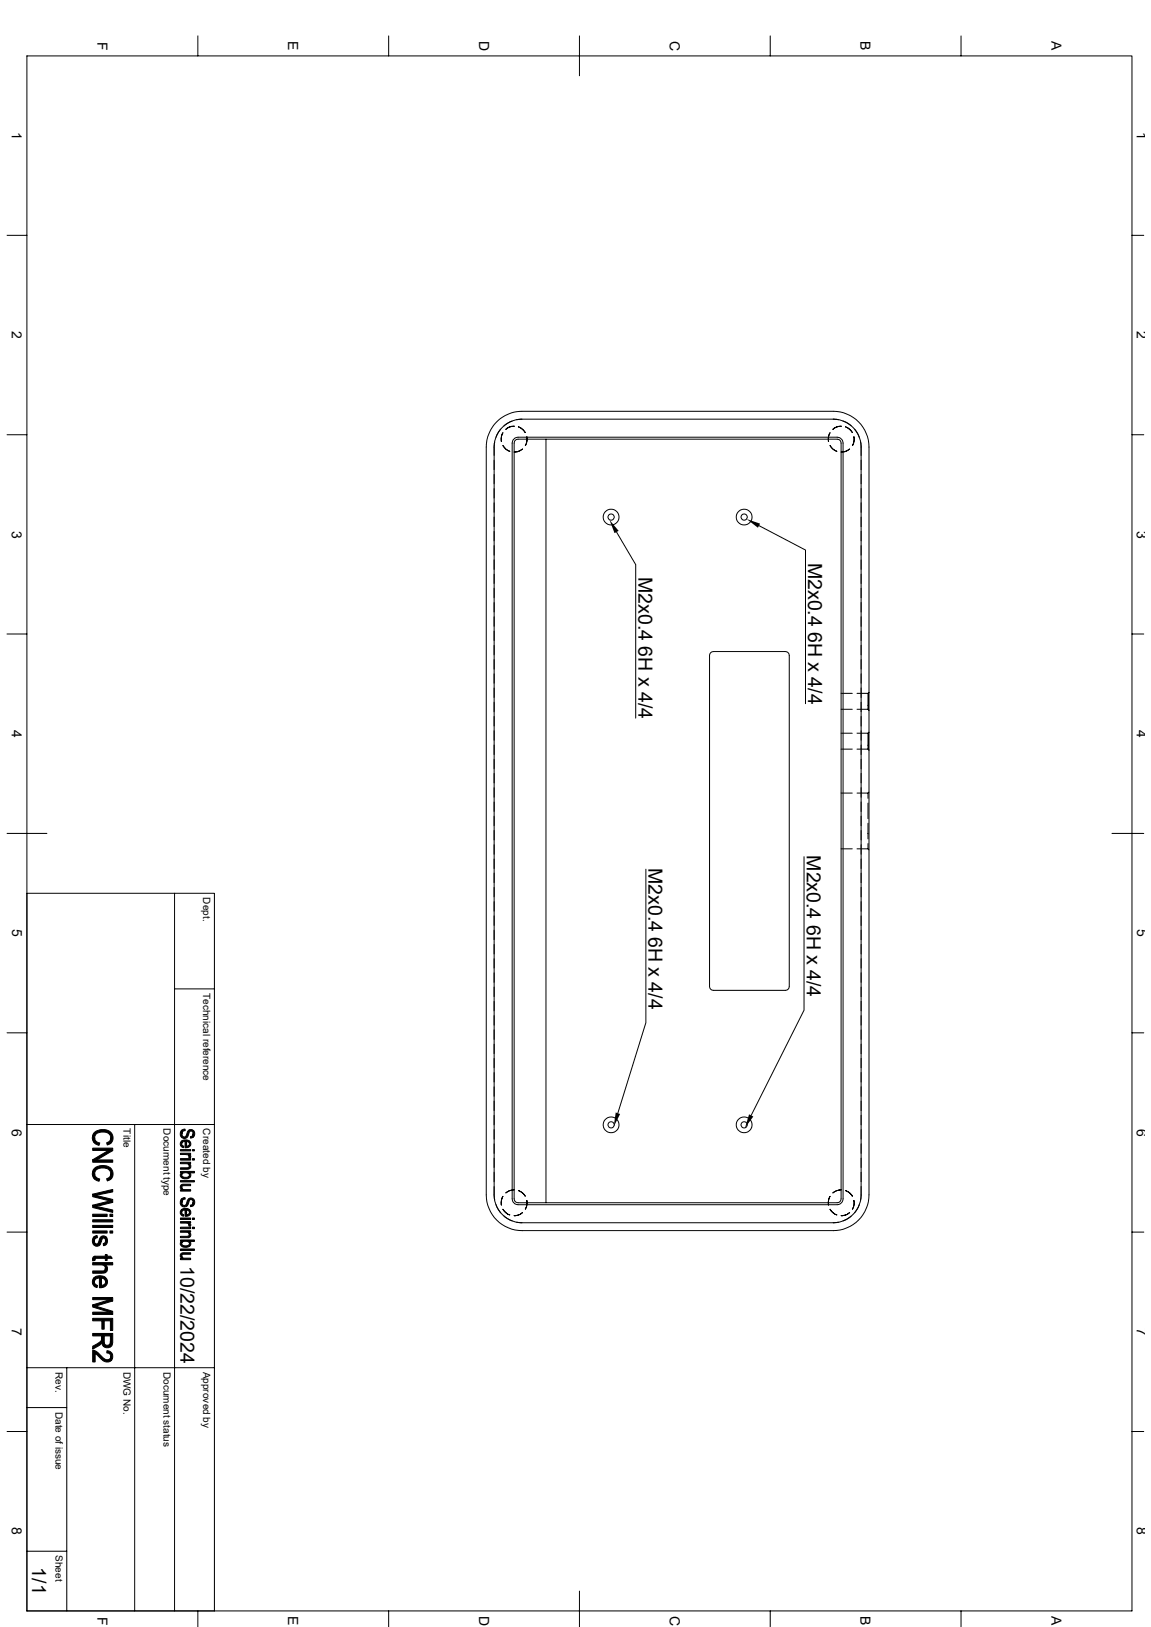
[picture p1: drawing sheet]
<svg xmlns="http://www.w3.org/2000/svg" width="297mm" height="420mm" viewBox="0 0 297 420" stroke-linecap="round" stroke-linejoin="round" font-family="sans-serif">
<g fill="none" stroke="#000" stroke-width=".26">
<path d="M6.9 14.4h285.2v401.4h-285.2zM51.1 9.3v5.1M100.3 9.3v5.1M149.5 9.3v10.3M198.8 9.3v5.1M248 9.3v5.1M1.8 60.7h5.1M292.1 60.7h3M1.8 112.2h5.1M127.6 114.1l-.1 3.5M128.2 108.9a9.5 9.5 0 0 1 6.5-2.7h80.3a9.3 9.3 0 0 1 9.2 9.2v193a9.3 9.3 0 0 1-9.2 9.3h-80.3a9.3 9.3 0 0 1-9.2-9.3v-193a9.5 9.5 0 0 1 2.7-6.5zM129.2 110.8l-1.2 2.1"/>
<path d="M129.8 111.7l-.4 .9v1.4M129.8 115a3.3 3.3 0 0 0 1.7 1.5M129.8 111.7a2.77 2.77 0 0 0-.4 2.3M129.8 115a2.98 2.98 0 0 0 1.8 1.5M132.1 108.7l-2.1 1.2M132.4 113.5l.4-.4 .9-.2h82.3a1.6 1.6 0 0 1 1.6 1.5v195.1a1.6 1.6 0 0 1-1.6 1.5h-82.3a1.6 1.6 0 0 1-1.5-1.5v-195.1zM132.7 110h.1M132.7 116.7h.1M132.7 110a2.79 2.79 0 0 0-2.1 .8M132.7 110a2.81 2.81 0 0 0-2.2 .8M133 113.7l.7-.3h82.3l.5 .1 .4 .4 .1 195.6-.1 .5-.4 .3-82.8 .2-.5-.2-.4-.3-.1-195.6zM133.8 110.2l1.2 .8 .6 .7-.6-.7z"/>
<path d="M134.6 108.2l-1.3 .1M134.8 115.9l-.1 .1a2.86 2.86 0 0 1-2 .7M135.9 112.7a3.1 3.1 0 0 1-.3 2.3M136 112.7v1.1l-.4 1.2M140.9 113.4v197.1M213.8 114l-.1-.2a3.1 3.1 0 0 1 .5-2.1 2.77 2.77 0 0 0-.4 2.3M214.2 115a3.1 3.1 0 0 0 1.7 1.5M214.9 110.8a2.81 2.81 0 0 1 2.2-.8 2.99 2.99 0 0 0-2.2 .8zM215 108.2a7.2 7.2 0 0 1 7.2 7.2v193a7.2 7.2 0 0 1-7.2 7.2M215 108.2l1.4 .1M215 108.2h-80.3a7.2 7.2 0 0 0-7.2 7.2v193a7.2 7.2 0 0 0 7.2 7.2h80.3M217 116.7h.1"/>
<path d="M217.5 108.7l2.1 1.2M219.2 115.9l-.1 .1a2.73 2.73 0 0 1-2 .7M219.2 115.9v.1a2.89 2.89 0 0 1-2.1 .7M219.9 111.7l-.5-.7-1.2-.8 1.2 .8 .6 .7M220.3 112.7a3.4 3.4 0 0 1-.3 2.3M220.5 110.8l1.2 2.1M222.1 114l.1 3.6M292.1 112.2h3M159.1 137.3l4.9 8.5v39.6M195.8 135.7l12.1 6.3v39.7M1.8 163.7h5.1M183.4 168.5l.7-.3h18.5l.6 .1 .4 .7 .1 85.6-.2 .5-.6 .5-18.8 .1-.5-.2-.5-.6v-85.7z"/>
<path d="M217 179h2.9M221.1 179h2.9M224.2 178.7l-.2 .3v4.1l.2 .2M292.1 163.7h3M217 189.3h2.9M217 183.1h2.9M217 193.4h2.9M221.1 189.3h2.9M221.1 183.1h2.9M221.1 193.4h2.9M224.2 189l-.2 .3v4.1l.2 .2M1.8 215.1h10.3"/>
<path d="M217 204.7h2.9M217 219.1h2.9M221.1 204.7h2.9M221.1 219.1h2.9M224 207.3v4M224 217.8v1.3l.2 .3M224 212.5v4M224.2 204.5l-.2 .2v1.4M286.9 215.1h8.2M6.9 230.6h48.4v185.2M45 230.6v185.2M166.7 224.4v39.6l-7.3 23.4"/>
<path d="M207.5 221.1v39.7l-13.7 27.1M45 255.3h10.3M1.8 266.6h5.1M292.1 266.6h3M6.9 290.3h48.4M34.8 290.3v125.5M1.8 318.1h5.1M127.5 306.3l.1 3.5M128 310.9l1.2 2.2M129.8 308.8l-.4 .9v1.4M129.8 312.2l.8 .9 .9 .5M129.8 308.8a2.89 2.89 0 0 0-.4 2.3"/>
<path d="M129.8 312.2a3.1 3.1 0 0 0 1.8 1.4M130 313.9l2.2 1.3M132.7 307.1h.1M132.7 313.8h.1M132.7 307.1a3.3 3.3 0 0 0-2.1 .8M132.7 307.1a3.3 3.3 0 0 0-2.2 .8M133.3 315.5l1.3 .1M133.8 307.3l1.2 .8 .6 .7-.6-.7zM134.8 313l-.6 .5-1.5 .3M135.9 309.9a2.97 2.97 0 0 1-.3 2.2M136 309.9v1.1l-.4 1.1M213.8 311.1v-1.4l.4-.9a2.89 2.89 0 0 0-.4 2.3"/>
<path d="M214.2 312.2a3.2 3.2 0 0 0 1.7 1.4M214.9 307.9a3.3 3.3 0 0 1 2.2-.8l-1.2 .3zM216.4 315.5l-1.4 .1M217 313.8h.1M219.2 313a2.62 2.62 0 0 1-2.1 .8M219.2 313l-.6 .5-1.5 .3M219.6 313.9l-2 1.3M219.9 308.8l-.5-.7-1.2-.8 .1 .1a3 3 0 0 1 1.7 1.4M220.3 309.9a3.2 3.2 0 0 1-.3 2.2M221.7 311l-1.2 2.1M222.2 306.3l-.1 3.5M292.1 318.1h3"/>
<path d="M6.9 353.1h48.4M17.2 353.1v62.7M1.8 369.5h5.1M6.9 363.3h10.3M292.1 369.5h3M6.9 400.4h10.3M51.1 415.8v4.1M100.3 415.8v4.1M149.5 410.7v9.2M198.8 415.8v4.1M248 415.8v4.1"/>
<circle cx="157.7" cy="133.5" r="2.04"/>
<circle cx="157.7" cy="133.5" r=".8"/>
<circle cx="192" cy="133.5" r="2.04"/>
<circle cx="192" cy="133.5" r=".8"/>
<circle cx="157.7" cy="290.4" r=".8"/>
<circle cx="157.7" cy="290.4" r="2.04"/>
<circle cx="192" cy="290.4" r="2.04"/>
<circle cx="192" cy="290.4" r=".8"/>
</g>
<g fill="#000" stroke="#000" stroke-width=".26">
<path d="M24.4 293.7a1.37 1.37 0 0 0 1.3 1.3l-.1 .7-1.3-.7z" fill-rule="evenodd"/>
<path d="M28.6 293.8v1.3l-.9 .5-.2-.6 .9-.6z" fill-rule="evenodd"/>
<path d="M23.9 296.4h5.2v.6h-5.2z" fill-rule="evenodd"/>
<path d="M23.9 299.4l4.1-2.4h1.1l-4.1 2.4z" fill-rule="evenodd"/>
<path d="M24.3 292.4a3.1 3.1 0 0 1 4.8 .7 1.89 1.89 0 0 1-.5 2v-1.3a2.01 2.01 0 0 0-2.9-1.5 1.38 1.38 0 0 0-1.3 1.4l-.1 1.3a2 2 0 0 1 0-2.6z" fill-rule="evenodd"/>
<path d="M46.8 294.6l.1 .9 .5 .4v.3a.97 .97 0 0 1-.9-.6 .97 .97 0 0 1 .3-1z" fill-rule="evenodd"/>
<path d="M46.9 291.7l.9-.2v.3a.8 .8 0 0 0-.9 .9z" fill-rule="evenodd"/>
<path d="M46.9 294.5l1.3-.2 .7 .3v.7l-.2-.4-.6-.3v1.6l-.3 .1v-1.7l-.7 .2-.2 .5z" fill-rule="evenodd"/>
<path d="M46.6 296.8h2.6v.3h-2.6z" fill-rule="evenodd"/>
<path d="M46.6 299.1h2.6v.4h-2.6z" fill-rule="evenodd"/>
<path d="M46.6 297.7h2.6v.3h-.4v.5l-.4-.4-1.8-.1z" fill-rule="evenodd"/>
<path d="M48.1 294.6v1.3h.2l.6-.4v-.9a.96 .96 0 0 1 .3 1.1 .96 .96 0 0 1-1.1 .5z" fill-rule="evenodd"/>
<path d="M48.8 298l.4 .4-.1 .5-.4-.2z" fill-rule="evenodd"/>
<path d="M49.8 292.7v.9l-.7 .2v-.4l.6-.2z" fill-rule="evenodd"/>
<path d="M49.7 296.8h.5v.3h-.5z" fill-rule="evenodd"/>
<path d="M49.7 299.1h.5v.4h-.5z" fill-rule="evenodd"/>
<path d="M46.9 291.8v.9a.65 .65 0 0 0 .7 .8 .65 .65 0 0 0 .6-.8l.1-.1a1.05 1.05 0 0 1 1.6-.8 1.05 1.05 0 0 1-.1 1.8v-.9a.57 .57 0 0 0-.6-.7 .57 .57 0 0 0-.5 .7l-.1 .2a1.13 1.13 0 0 1-1.6 .9 1.13 1.13 0 0 1-.3-1.8z" fill-rule="evenodd"/>
<path d="M23.9 314.9h5.2v.5h-5.2z" fill-rule="evenodd"/>
<path d="M23.9 316.3h5.2v.6h-5.2z" fill-rule="evenodd"/>
<path d="M24.3 319.2l.8-.3v.6l-.5 .2-.2 .6z" fill-rule="evenodd"/>
<path d="M24.4 303a1.45 1.45 0 0 0 1.3 1.3l-.1 .6-1.3-.6z" fill-rule="evenodd"/>
<path d="M24.2 319.3l.1-.1 .1 1.1a.59 .59 0 0 0 .5 .8 .59 .59 0 0 0 .6-.7 1.19 1.19 0 0 1 1.8-1.2l-.1 1.1a.51 .51 0 0 0-.4-.7 .51 .51 0 0 0-.6 .6 1.36 1.36 0 0 1-1.6 1.4 1.57 1.57 0 0 1-.4-2.3z" fill-rule="evenodd"/>
<path d="M23.9 313.4h3.7v.6h-3.7z" fill-rule="evenodd"/>
<path d="M23.9 317.8h3.7v.5h-3.7z" fill-rule="evenodd"/>
<path d="M28.6 303v1.4l-.9 .4-.2-.6 .9-.5z" fill-rule="evenodd"/>
<path d="M23.9 299.4h5.2v.6h-5.2z" fill-rule="evenodd"/>
<path d="M28.4 313.4h.7v.6h-.7z" fill-rule="evenodd"/>
<path d="M28.4 317.8h.7v.5h-.7z" fill-rule="evenodd"/>
<path d="M23.9 308.3l5.2-1.3v.7l-4.4 .9z" fill-rule="evenodd"/>
<path d="M23.9 308.3l5.2 1.3v.8l-.7-.4-4.5-1.1z" fill-rule="evenodd"/>
<path d="M23.9 311.1l4.5-1.1 .7 .4-4.4 1z" fill-rule="evenodd"/>
<path d="M23.9 311.1l5.2 1.2v.7l-5.2-1.3z" fill-rule="evenodd"/>
<path d="M24.4 301.5l.4-.2a2.9 2.9 0 0 1 4.3 1.2 1.81 1.81 0 0 1-.5 1.9v-1.4a2.11 2.11 0 0 0-3.2-1.3l-.8 .6-.3 2a2.05 2.05 0 0 1 .1-2.8z" fill-rule="evenodd"/>
<path d="M46.6 304.8h3.6v.3h-3.6z" fill-rule="evenodd"/>
<path d="M46.8 302.8l.1 .5z" fill-rule="evenodd"/>
<path d="M46.9 306.5v.6z" fill-rule="evenodd"/>
<path d="M46.8 312.3l.2 1.1 .4 .2v.3a.99 .99 0 0 1-.6-1.6z" fill-rule="evenodd"/>
<path d="M46.9 309.4l.9-.2v.3a.8 .8 0 0 0-.9 .9z" fill-rule="evenodd"/>
<path d="M48.8 300.4l.1 .6z" fill-rule="evenodd"/>
<path d="M48.8 318.1l.1 .6z" fill-rule="evenodd"/>
<path d="M46.9 312.2l.6-.2h1l.4 .2v.8l-.2-.5-.6-.2v1.6h-.3v-1.6l-.7 .2-.2 .5z" fill-rule="evenodd"/>
<path d="M46.6 314.4h2.6v.4h-2.6z" fill-rule="evenodd"/>
<path d="M46.6 316.8h2.6v.4h-2.6z" fill-rule="evenodd"/>
<path d="M46.6 300h2.6v.4h-.4v.3l-.6-.3h-1.6z" fill-rule="evenodd"/>
<path d="M46.7 305.9l.5-.2h2v.4l-2.1 .1-.2 .9a.82 .82 0 0 1-.2-1.2z" fill-rule="evenodd"/>
<path d="M46.6 307.1h.3l.1-.3 .5 .3h1.7v.4h-2.6z" fill-rule="evenodd"/>
<path d="M46.6 315.3h2.6v.4h-.4v.4l-.4-.3-1.8-.1z" fill-rule="evenodd"/>
<path d="M46.6 317.7h2.6v.4h-.4v.3l-.5-.3h-1.7z" fill-rule="evenodd"/>
<path d="M46.6 301.5l2-.1 .3-.3v-.7a.81 .81 0 0 1 .3 1 .81 .81 0 0 1-1 .4h-1.6z" fill-rule="evenodd"/>
<path d="M46.7 302.9l.1-.1 .1 .5a1.17 1.17 0 0 0 2 0v-.5a.92 .92 0 0 1 .1 1.1 .92 .92 0 0 1-1.1 .4 1.02 1.02 0 0 1-1-.3 1.02 1.02 0 0 1-.2-1.1z" fill-rule="evenodd"/>
<path d="M48.1 312.3l.2 1.3 .6-.4v-1a.99 .99 0 0 1 .3 1.2 .99 .99 0 0 1-1.1 .5z" fill-rule="evenodd"/>
<path d="M48.8 315.7l.4 .4-.1 .5-.4-.2z" fill-rule="evenodd"/>
<path d="M46.6 319.2l2-.1 .3-.3v-.7a.79 .79 0 0 1 .3 1 .79 .79 0 0 1-1 .4h-1.6z" fill-rule="evenodd"/>
<path d="M49.8 310.3v1l-.7 .2v-.4l.6-.2z" fill-rule="evenodd"/>
<path d="M49.7 314.4h.5v.4h-.5z" fill-rule="evenodd"/>
<path d="M49.7 316.8h.5v.4h-.5z" fill-rule="evenodd"/>
<path d="M46.6 302.4h3.6v.4h-1.3v.5a1.22 1.22 0 0 0-2-.2v-.4h-.3z" fill-rule="evenodd"/>
<path d="M46.9 309.5v.9a.65 .65 0 0 0 .7 .8 .65 .65 0 0 0 .6-.9h.1a1.05 1.05 0 0 1 1.6-.8 1.05 1.05 0 0 1-.1 1.8v-1a.58 .58 0 0 0-.6-.7 .58 .58 0 0 0-.5 .8v.1a1.14 1.14 0 0 1-1.7 .9 1.14 1.14 0 0 1-.1-1.9z" fill-rule="evenodd"/>
<path d="M24.1 324.4l.4-.1v1.1l-.6 .1v-.6z" fill-rule="evenodd"/>
<path d="M24.2 329.9l.1-.1 .1 1.5 .7 .5v.6a1.5 1.5 0 0 1-.9-2.5z" fill-rule="evenodd"/>
<path d="M23.9 328.1h2.4a.7 .7 0 0 0 .9-.7v1.1l-.2 .1-3.1 .1z" fill-rule="evenodd"/>
<path d="M24.4 329.7a2.5 2.5 0 0 1 2.8 .1v1.1l-.4-.7-.6-.3-.1 2.5h-.4v-2.5l-.9 .2-.4 .8z" fill-rule="evenodd"/>
<path d="M27.3 319.2a1.36 1.36 0 0 1 .4 1.3 1.36 1.36 0 0 1-1 1.1l-.1-.6 .4-.1 .2-.4z" fill-rule="evenodd"/>
<path d="M27.2 326.5a1.23 1.23 0 0 1 0 2z" fill-rule="evenodd"/>
<path d="M26.2 329.9v1.9l.5-.1 .4-.4 .1-1.5a1.5 1.5 0 0 1 .4 1.7 1.5 1.5 0 0 1-1.5 .9z" fill-rule="evenodd"/>
<path d="M24.5 324.3h2.7v-.4h.4v.4h1l.4 .5h-1.4v.6h-.4v-.6h-2.5l-.2 .4z" fill-rule="evenodd"/>
<path d="M23.9 338.7h4.3l.9 .6h-5.2z" fill-rule="evenodd"/>
<path d="M23.9 334.9h5.2v.9l-.8-.3h-4.4z" fill-rule="evenodd"/>
<path d="M23.9 325.9h5.2v.6h-1.9v2v-1.3l-.3-.5-.6-.2h-2.4z" fill-rule="evenodd"/>
<path d="M23.9 336.8l5.2 1.7v.8l-.9-.6-4.3-1.3z" fill-rule="evenodd"/>
<path d="M23.9 336.8l4.4-1.3 .8 .3-4.4 1.3z" fill-rule="evenodd"/>
<path d="M46.6 322.4h3.6v.4h-3.6z" fill-rule="evenodd"/>
<path d="M46.8 320.5l.1 .5z" fill-rule="evenodd"/>
<path d="M46.9 324.2v.6z" fill-rule="evenodd"/>
<path d="M46.7 323.6l.5-.2h2v.4l-2.1 .1-.2 .9a.82 .82 0 0 1-.2-1.2z" fill-rule="evenodd"/>
<path d="M46.6 324.8h.3l.1-.3 .5 .3h1.7v.4h-2.6z" fill-rule="evenodd"/>
<path d="M46.7 320.5l.2 .5a1.17 1.17 0 0 0 2 0v-.5a.92 .92 0 0 1 .1 1.1 .92 .92 0 0 1-1.1 .4 1.01 1.01 0 0 1-1.1-.3 1.01 1.01 0 0 1-.1-1.2z" fill-rule="evenodd"/>
<path d="M46.6 320.1h3.6v.4h-1.3v.5a1.22 1.22 0 0 0-2-.2v-.4h-.3z" fill-rule="evenodd"/>
<path d="M23.9 347.5l1.1-.6a1.51 1.51 0 0 0 1.2-1.4l.1 1.1-.3 .4-2.1 1.3z" fill-rule="evenodd"/>
<path d="M26.8 344.8v1.4a.87 .87 0 0 0 .8 1.1 .87 .87 0 0 0 .9-1l-.1 1.4-1 .2-.5-.2z" fill-rule="evenodd"/>
<path d="M23.9 348.6l1.2 .4 .9 .9a2.12 2.12 0 0 0 2.2 1l.4-.8v1.2a2.33 2.33 0 0 1-3.1-1.1l-.9-.9v2.3h-.7z" fill-rule="evenodd"/>
<path d="M23.9 340.3h5.2v3.2h-.6v-2.5h-1.6v2.1h-.6v-2.1h-2.4z" fill-rule="evenodd"/>
<path d="M23.9 344.2h5.2v2.4l-.3 .8-.3 .3v-2.9h-1.7v2.8l-.5-.9-.1-1.9h-2.3z" fill-rule="evenodd"/>
<path d="M27.6 348.7a1.47 1.47 0 0 1 1.4 .9 1.47 1.47 0 0 1-.4 1.7l-.1-1.5-.4-.5h-.5z" fill-rule="evenodd"/>
</g>
<path d="M157.3 134.2l2.3 2.8-1 .6zM192.7 134l3.4 1.2-.5 1zM158.9 287.2l1.1 .4-1.6 3.2zM193.3 287.7l1.1 .5-2.2 3z" fill="#000"/>
<g font-size="5">
<text x="164.8" y="149" transform="rotate(90 164.8 149)">M2x0.4 6H x 4/4</text>
<text x="208.6" y="145.2" transform="rotate(90 208.6 145.2)">M2x0.4 6H x 4/4</text>
<text x="208.2" y="220.8" transform="rotate(90 208.2 220.8)">M2x0.4 6H x 4/4</text>
<text x="167.4" y="224" transform="rotate(90 167.4 224)">M2x0.4 6H x 4/4</text>
<text x="46.6" y="326.9" transform="rotate(90 46.6 326.9)">10/22/2024</text>
<text x="8.3" y="404.6" transform="rotate(90 8.3 404.6)">1/1</text>
</g>
<g font-size="3.6">
<text x="25.1" y="10.8" transform="rotate(90 25.1 10.8)">F</text>
<text x="74.4" y="10.7" transform="rotate(90 74.4 10.7)">E</text>
<text x="123.6" y="10.5" transform="rotate(90 123.6 10.5)">D</text>
<text x="172.8" y="10.5" transform="rotate(90 172.8 10.5)">C</text>
<text x="222.1" y="10.7" transform="rotate(90 222.1 10.7)">B</text>
<text x="271.3" y="10.7" transform="rotate(90 271.3 10.7)">A</text>
<text x="3.1" y="34" transform="rotate(90 3.1 34)">1</text>
<text x="293.4" y="34" transform="rotate(90 293.4 34)">1</text>
<text x="3.1" y="85.5" transform="rotate(90 3.1 85.5)">2</text>
<text x="293.4" y="85.5" transform="rotate(90 293.4 85.5)">2</text>
<text x="3.1" y="136.9" transform="rotate(90 3.1 136.9)">3</text>
<text x="293.4" y="136.9" transform="rotate(90 293.4 136.9)">3</text>
<text x="3.1" y="188.4" transform="rotate(90 3.1 188.4)">4</text>
<text x="293.4" y="188.4" transform="rotate(90 293.4 188.4)">4</text>
<text x="3.1" y="239.9" transform="rotate(90 3.1 239.9)">5</text>
<text x="293.4" y="239.9" transform="rotate(90 293.4 239.9)">5</text>
<text x="3.1" y="291.3" transform="rotate(90 3.1 291.3)">6</text>
<text x="293.4" y="291.3" transform="rotate(90 293.4 291.3)">6</text>
<text x="3.1" y="342.8" transform="rotate(90 3.1 342.8)">7</text>
<text x="293.4" y="342.8" transform="rotate(90 293.4 342.8)">7</text>
<text x="3.1" y="394.3" transform="rotate(90 3.1 394.3)">8</text>
<text x="293.4" y="394.3" transform="rotate(90 293.4 394.3)">8</text>
<text x="25.1" y="417.3" transform="rotate(90 25.1 417.3)">F</text>
<text x="74.4" y="417.2" transform="rotate(90 74.4 417.2)">E</text>
<text x="123.6" y="417.1" transform="rotate(90 123.6 417.1)">D</text>
<text x="172.8" y="417.1" transform="rotate(90 172.8 417.1)">C</text>
<text x="222.1" y="417.2" transform="rotate(90 222.1 417.2)">B</text>
<text x="271.3" y="417.2" transform="rotate(90 271.3 417.2)">A</text>
</g>
<g font-size="2.6">
<text x="52.5" y="231.6" transform="rotate(90 52.5 231.6)">Dept.</text>
<text x="52.5" y="256.3" transform="rotate(90 52.5 256.3)">Technical reference</text>
<text x="31.9" y="291.3" transform="rotate(90 31.9 291.3)">Title</text>
<text x="42.2" y="291.3" transform="rotate(90 42.2 291.3)">Document type</text>
<text x="52.5" y="291.3" transform="rotate(90 52.5 291.3)">Created by</text>
<text x="14.4" y="354.1" transform="rotate(90 14.4 354.1)">Rev.</text>
<text x="31.9" y="354.1" transform="rotate(90 31.9 354.1)">DWG No.</text>
<text x="42.2" y="354.1" transform="rotate(90 42.2 354.1)">Document status</text>
<text x="52.5" y="354.1" transform="rotate(90 52.5 354.1)">Approved by</text>
<text x="14.4" y="364.4" transform="rotate(90 14.4 364.4)">Date of issue</text>
<text x="14.4" y="401.4" transform="rotate(90 14.4 401.4)">Sheet</text>
</g>
</svg>
